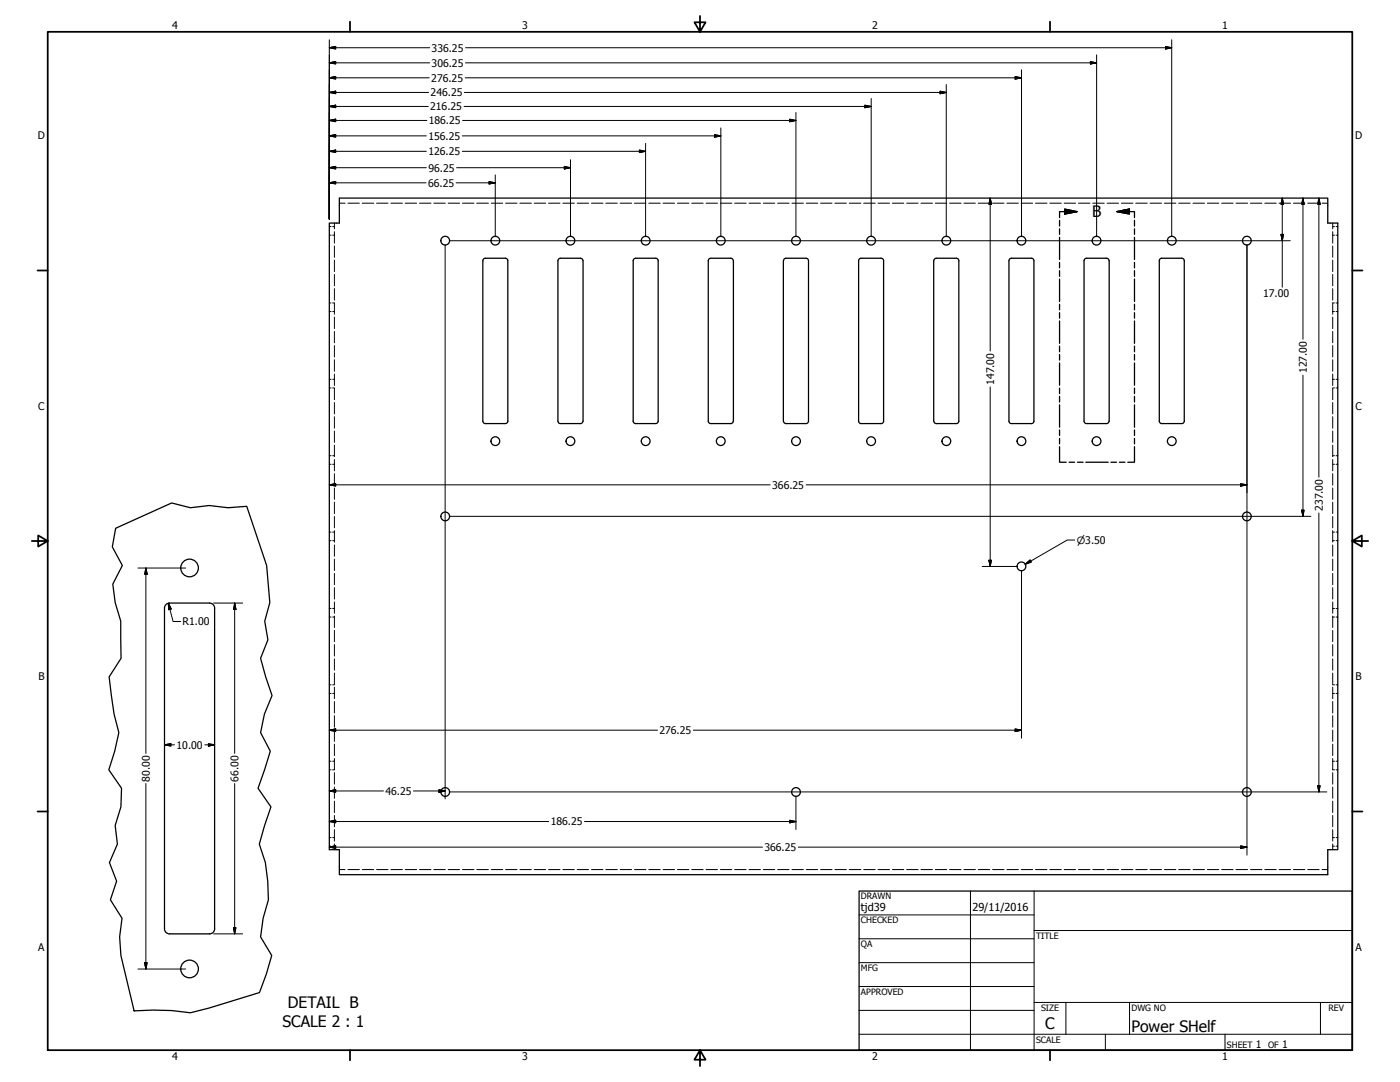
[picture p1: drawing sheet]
<svg xmlns="http://www.w3.org/2000/svg" width="559mm" height="432mm" viewBox="0 0 559 432" stroke-linecap="round" stroke-linejoin="round" font-family="sans-serif">
<!-- layer: Visible (ANSI) -->
<g fill="none" stroke="#000" stroke-width=".51">
<path d="M135.4 79.1h394.6v9.9h4v250.1h-4v10h-394.6v-10h-4v-250.1h4zM193 103.3l.7-.2h8l.7 .2 .3 .8v64l-.3 .6-.7 .3h-8l-.7-.3-.3-.6v-64.1zM223 103.3l.7-.2h8l.7 .2 .3 .8v64l-.3 .6-.7 .3h-8l-.7-.3-.3-.6v-64.1zM253.7 103.1h8M253.7 103.1a.99 .99 0 0 0-1 1v64l.3 .6 .7 .3M261.7 103.1l.7 .2 .3 .8v64l-.3 .6-.7 .3M292.7 104l-.3-.7-.7-.2h-8a.99 .99 0 0 0-1 1v64a.99 .99 0 0 0 1 .9h8l.7-.3 .3-.6M292.7 104.1v64M312.7 104.1v64M312.7 104l.3-.7 .7-.2h8l.7 .2 .3 .8v64l-.3 .6-.7 .3h-8l-.7-.3-.3-.6M343.7 103.1a.99 .99 0 0 0-1 1v64l.3 .6 .7 .3M343.7 103.1h8l.7 .2 .3 .7v64.1l-.3 .6-.7 .3"/>
<path d="M381.7 103.1l.7 .2 .3 .7v64.1l-.3 .6-.7 .3h-8l-.7-.3-.3-.6v-64l.3-.8 .7-.2h8M403 103.3l.7-.2h8l.7 .2 .3 .8v64l-.3 .6-.7 .3h-8l-.7-.3-.3-.6v-64.1zM441.7 103.1l.7 .2 .3 .7M441.7 103.1h-8a.99 .99 0 0 0-1 1v64l.3 .6 .7 .3h8M442.7 104.1v64M463 103.3l.7-.2h8l.7 .2 .3 .8v64l-.3 .6-.7 .3h-8l-.7-.3-.3-.6v-64.1zM253.7 169h8M343.7 169h8M442.7 168.1l-.3 .6-.7 .3M83.7 240.7l1.4 .6 .6 1.4v128l-.6 1.4-1.4 .6M83.7 240.7h-16l-1.5 .6-.5 1.4v128.5l.9 1.2 1.1 .3h16"/>
<circle cx="177.7" cy="96" r="1.75"/>
<circle cx="197.7" cy="96" r="1.75"/>
<circle cx="227.7" cy="96" r="1.75"/>
<circle cx="257.7" cy="96" r="1.75"/>
<circle cx="287.7" cy="96" r="1.75"/>
<circle cx="317.7" cy="96" r="1.75"/>
<circle cx="347.7" cy="96" r="1.75"/>
<circle cx="377.7" cy="96" r="1.75"/>
<circle cx="407.7" cy="96" r="1.75"/>
<circle cx="437.7" cy="96" r="1.75"/>
<circle cx="467.7" cy="96" r="1.75"/>
<circle cx="497.7" cy="96" r="1.75"/>
<circle cx="197.7" cy="176.1" r="1.75"/>
<circle cx="227.7" cy="176.1" r="1.75"/>
<circle cx="257.7" cy="176.1" r="1.75"/>
<circle cx="287.7" cy="176.1" r="1.75"/>
<circle cx="317.7" cy="176.1" r="1.75"/>
<circle cx="347.7" cy="176.1" r="1.75"/>
<circle cx="377.7" cy="176.1" r="1.75"/>
<circle cx="407.7" cy="176.1" r="1.75"/>
<circle cx="437.7" cy="176.1" r="1.75"/>
<circle cx="467.7" cy="176.1" r="1.75"/>
<circle cx="177.7" cy="206.1" r="1.75"/>
<circle cx="497.7" cy="206.1" r="1.75"/>
<circle cx="75.7" cy="226.7" r="3.5"/>
<circle cx="407.7" cy="226" r="1.75"/>
<circle cx="177.7" cy="316.1" r="1.75"/>
<circle cx="317.7" cy="316.1" r="1.75"/>
<circle cx="497.7" cy="316.1" r="1.75"/>
<circle cx="75.7" cy="386.7" r="3.5"/>
</g>
<!-- layer: Hidden (ANSI) -->
<g fill="none" stroke="#000" stroke-width=".4">
<path d="M131.4 90.4h.7M131.4 93.9h.7M132.8 90.4h.7M132.8 93.9h.7M133.5 89v2.3M133.5 92.5v4.5M133.5 98.2v4.5M135.4 81.1h2.3M138.9 81.1h4.5M144.6 81.1h4.6M150.3 81.1h4.6M156 81.1h4.6"/>
<path d="M161.7 81.1h4.6M167.4 81.1h4.6M173.2 81.1h4.5M178.9 81.1h4.6M184.6 81.1h4.6M190.3 81.1h4.6M196.1 81.1h4.6M201.8 81.1h4.6M207.5 81.1h4.6M213.2 81.1h4.6M218.9 81.1h4.6M224.7 81.1h4.5"/>
<path d="M230.4 81.1h4.5M236.1 81.1h4.6M241.8 81.1h4.6M247.5 81.1h4.6M253.2 81.1h4.6M259 81.1h4.5M264.7 81.1h4.5M270.4 81.1h4.6M276.1 81.1h4.6M281.8 81.1h4.6M287.5 81.1h4.6M293.2 81.1h4.6"/>
<path d="M299 81.1h4.5M304.7 81.1h4.5M310.4 81.1h4.6M316.1 81.1h4.6M321.8 81.1h4.6M327.5 81.1h4.6M333.2 81.1h4.6M339 81.1h4.6M344.7 81.1h4.6M350.5 81.1h4.5M356.2 81.1h4.5M361.9 81.1h4.6"/>
<path d="M367.6 81.1h4.6M373.3 81.1h4.6M379 81.1h4.6M384.7 81.1h4.6M390.5 81.1h4.5M396.2 81.1h4.5M401.9 81.1h4.6M407.6 81.1h4.6M413.3 81.1h4.6M419 81.1h4.6M424.8 81.1h4.5M430.5 81.1h4.5"/>
<path d="M436.2 81.1h4.6M441.9 81.1h4.6M447.6 81.1h4.6M453.3 81.1h4.6M459 81.1h4.6M464.8 81.1h4.5M470.5 81.1h4.5M476.2 81.1h4.6M481.9 81.1h4.6M487.6 81.1h4.6M493.3 81.1h4.7M499.1 81.1h4.6"/>
<path d="M504.8 81.1h4.6M510.5 81.1h4.6M516.3 81.1h4.5M522 81.1h4.5M527.7 81.1h2.3M531.9 89v2.3M531.9 92.5v4.5M531.9 98.2v4.5M531.9 90.4h.7M531.9 93.9h.7M533.3 90.4h.7M533.3 93.9h.7"/>
<path d="M133.5 103.8v4.6M133.5 109.5v4.5M133.5 115.2v4.6M531.9 103.8v4.6M531.9 109.5v4.5M531.9 115.2v4.6M131.4 120.9h.7M131.4 124.3h.7M132.8 120.9h.7v4.5M132.8 124.3h.7M133.5 126.6v4.5M133.5 132.3v4.5"/>
<path d="M133.5 137.9v4.6M531.9 126.6v4.5M531.9 132.3v4.5M531.9 137.9v4.6M531.9 124.3h.7M532.6 120.9h-.7v4.5M533.3 120.9h.7M533.3 124.3h.7M131.4 151.4h.7M131.4 154.8h.7M132.8 151.4h.7M132.8 154.8h.7"/>
<path d="M133.5 143.6v4.5M133.5 149.3v4.6M133.5 154.9v4.6M531.9 143.6v4.5M531.9 149.3v4.6M531.9 154.9v4.6M531.9 151.4h.7M531.9 154.8h.7M533.3 151.4h.7M533.3 154.8h.7M133.5 160.7v4.5M133.5 166.3v4.6"/>
<path d="M133.5 172v4.5M133.5 177.7v4.5M531.9 160.7v4.5M531.9 166.3v4.6M531.9 172v4.5M531.9 177.7v4.5M131.4 181.9h.7M131.4 185.3h.7M132.8 181.9h.7M132.8 185.3h.7M133.5 183.4v4.5M133.5 189v4.6"/>
<path d="M133.5 194.8v4.5M531.9 183.4v4.5M531.9 189v4.6M531.9 194.8v4.5M531.9 181.9h.7M531.9 185.3h.7M533.3 181.9h.7M533.3 185.3h.7M131.4 212.3h.7M131.4 215.8h.7M132.8 212.3h.7M132.8 215.8h.7"/>
<path d="M133.5 200.4v4.6M133.5 206.1v4.5M133.5 211.8v4.5M133.5 217.5v4.5M531.9 200.4v4.6M531.9 206.1v4.5M531.9 211.8v4.5M531.9 217.5v4.5M531.9 212.3h.7M531.9 215.8h.7M533.3 212.3h.7M533.3 215.8h.7"/>
<path d="M133.5 223.1v4.6M133.5 228.9v4.5M133.5 234.5v4.6M531.9 223.1v4.6M531.9 228.9v4.5M531.9 234.5v4.6M131.4 242.8h.7M131.4 246.3h.7M132.8 242.8h.7M132.8 246.3h.7M133.5 240.2v4.5M133.5 245.9v4.5"/>
<path d="M133.5 251.6v4.5M133.5 257.2v4.6M531.9 240.2v4.5M531.9 245.9v4.5M531.9 251.6v4.5M531.9 257.2v4.6M531.9 242.8h.7M531.9 246.3h.7M533.3 242.8h.7M533.3 246.3h.7M131.4 273.3h.7M131.4 276.7h.7"/>
<path d="M132.8 273.3h.7M132.8 276.7h.7M133.5 263v4.5M133.5 268.6v4.6M133.5 274.3v4.5M133.5 280v4.5M531.9 263v4.5M531.9 268.6v4.6M531.9 274.3v4.5M531.9 280v4.5M531.9 273.3h.7M531.9 276.7h.7"/>
<path d="M533.3 273.3h.7M533.3 276.7h.7M133.5 285.6v4.6M133.5 291.3v4.5M133.5 297v4.6M531.9 285.6v4.6M531.9 291.3v4.5M531.9 297v4.6M131.4 303.8h.7M131.4 307.2h.7M132.8 303.8h.7M133.5 302.7v4.5h-.7"/>
<path d="M133.5 308.4v4.5M133.5 314.1v4.5M133.5 319.7v4.6M531.9 302.7v4.5h.7M531.9 308.4v4.5M531.9 314.1v4.5M531.9 319.7v4.6M531.9 303.8h.7M533.3 303.8h.7M533.3 307.2h.7M131.4 334.3h.7M131.4 337.7h.7"/>
<path d="M132.8 334.3h.7M132.8 337.7h.7M133.5 325.4v4.5M133.5 331.1v4.6M133.5 336.8v2.3M531.9 325.4v4.5M531.9 331.1v4.6M531.9 336.8v2.3M531.9 334.3h.7M531.9 337.7h.7M533.3 334.3h.7M533.3 337.7h.7"/>
<path d="M135.4 347h2.3M138.9 347h4.5M144.6 347h4.6M150.3 347h4.6M156 347h4.6M161.7 347h4.6M167.4 347h4.6M173.2 347h4.5M178.9 347h4.6M184.6 347h4.6M190.3 347h4.6M196.1 347h4.6"/>
<path d="M201.8 347h4.6M207.5 347h4.6M213.2 347h4.6M218.9 347h4.6M224.7 347h4.5M230.4 347h4.5M236.1 347h4.6M241.8 347h4.6M247.5 347h4.6M253.2 347h4.6M259 347h4.5M264.7 347h4.5"/>
<path d="M270.4 347h4.6M276.1 347h4.6M281.8 347h4.6M287.5 347h4.6M293.2 347h4.6M299 347h4.5M304.7 347h4.5M310.4 347h4.6M316.1 347h4.6M321.8 347h4.6M327.5 347h4.6M333.2 347h4.6"/>
<path d="M339 347h4.6M344.7 347h4.6M350.5 347h4.5M356.2 347h4.5M361.9 347h4.6M367.6 347h4.6M373.3 347h4.6M379 347h4.6M384.7 347h4.6M390.5 347h4.5M396.2 347h4.5M401.9 347h4.6"/>
<path d="M407.6 347h4.6M413.3 347h4.6M419 347h4.6M424.8 347h4.5M430.5 347h4.5M436.2 347h4.6M441.9 347h4.6M447.6 347h4.6M453.3 347h4.6M459 347h4.6M464.8 347h4.5M470.5 347h4.5"/>
<path d="M476.2 347h4.6M481.9 347h4.6M487.6 347h4.6M493.3 347h4.7M499.1 347h4.6M504.8 347h4.6M510.5 347h4.6M516.3 347h4.5M522 347h4.5M527.7 347h2.3"/>
</g>
<!-- layer: Break Line (ANSI) -->
<path d="M46.2 210.8l22.3-10.1 7.5 1.9 7.5-.9 7.5 .9 7.5-.5 7.9 23.6 1.3 14.8-2 7.4 1.2 7.4-2.9 7.4 2 7.4 2.6 7.5-3.1 7.4-1.5 7.4 3.9 7.4-4.9 14.8 5.1 7.4-2.5 7.4-2.1 7.5 2.4 7.3 1 7.5 .2 7.4-2.1 7.4-1 7.4 4.5 7.4-2.2 7.4-2.7 7.4-20.1 6.2-7.5 1.9-7.5-.9-7.5-.2-7.5 .3-5.2-22.1-.5-7.4 .9-7.4-4.6-7.4 2.4-7.4-2.8-7.5 3.2-7.3-.9-7.5 2.3-7.4 .2-7.4-5.1-7.4 2.4-7.4 1.6-7.4-1.9-7.4-1.9-14.9 4.7-7.4-.1-14.8-2.2-7.4-1-7.4 3.8-7.4-4-7.5z" fill="none" stroke="#000" stroke-width=".51"/>
<!-- layer: Detail Boundary (ANSI) -->
<g fill="none" stroke="#000" stroke-width=".51">
<path d="M422.9 87.9v2.3M422.9 91.3v2.2M422.9 94.7v8.9M424.9 83.4l5 1.1-5 .9zM429.9 84.5h-7v2.4M445.8 84.5l5-1.1v2zM445.8 84.5h7v2.4M452.8 87.9v2.3M452.8 91.3v2.2M452.8 94.7v8.9M422.9 104.7v2.2M422.9 108v2.3"/>
<path d="M422.9 111.4v8.9M452.8 104.7v2.2M452.8 108v2.3M452.8 111.4v8.9M422.9 121.4v2.2M422.9 124.8v2.2M422.9 128.1v8.9M422.9 138.1v2.3M452.8 121.4v2.2M452.8 124.8v2.2M452.8 128.1v8.9M452.8 138.1v2.3"/>
<path d="M422.9 141.5v2.2M422.9 144.8v8.9M422.9 154.9v2.2M422.9 158.2v2.3M452.8 141.5v2.2M452.8 144.8v8.9M452.8 154.9v2.2M452.8 158.2v2.3M422.9 178.2v6.3h2.7M422.9 161.5v9M422.9 171.6v2.2M422.9 174.9v2.3"/>
<path d="M452.8 178.2v6.3h-2.6M452.8 161.5v9M452.8 171.6v2.2M452.8 174.9v2.3M426.7 184.5h2.2M430.1 184.5h2.2M433.4 184.5h8.9M443.4 184.5h2.2M446.8 184.5h2.2"/>
</g>
<path d="M424.9 85.4l5-.9zM424.9 83.4l5 1.1-5 .9zM445.8 84.5l5-1.1zM445.8 84.5l5-1.1v2z" fill="#000" stroke="#000" stroke-width=".51"/>
<!-- layer: Border (ANSI) -->
<g fill="none" stroke="#000" stroke-width=".7">
<path d="M19 12.7h520.8v406.4h-520.8zM139.7 8.6v4.1M279.4 6.3v6.4l-2.2-3.8h4.4l-2.2 3.8M419.1 8.6v4.1M15 107.9h4M539.8 107.9h4M12.7 215.9h6.3l-3.8-2.2v4.4l3.8-2.2M539.8 215.9l3.8 2.2v-4.4l-3.8 2.2h6.3M15 323.8h4M539.8 323.8h4M139.7 419.1v4.1M279.4 419.1l2.2 3.8h-4.4l2.2-3.8v6.3"/>
<path d="M419.1 419.1v4.1"/>
</g>
<!-- layer: Title (ANSI) -->
<g fill="none" stroke="#000" stroke-width=".4">
<path d="M387.3 355.6v63.5M412.7 355.6v63.5M342.9 365.1h69.8M342.9 374.6h69.8M412.7 371.3h127.1M342.9 384.2h69.8M342.9 393.7h69.8M342.9 412.7h196.9M342.9 403.2h69.8M412.7 400h127.1M425.4 400v12.7M441.2 412.7v6.4"/>
<path d="M450.8 400v12.7M488.9 412.7v6.4M527 400v12.7"/>
</g>
<path d="M342.9 355.6h196.9v63.5h-196.9z" fill="none" stroke="#000" stroke-width=".51"/>
<!-- layer: Dimension (ANSI) -->
<g fill="none" stroke="#000" stroke-width=".4">
<path d="M131.4 19.1l2.6-.6v1.1zM131.4 15.9v71.5M131.4 19.1h40.1M185.8 19.1h281.9M465.2 18.5l2.5 .6-2.5 .5zM467.7 15.9v78.6M131.4 36.9l2.6-.5v1zM131.4 31.1l2.6-.6v1.1zM131.4 25.1l2.6-.5v.9zM131.4 36.9h39.7M131.4 31.1h39.9M131.4 25.1h40.1"/>
<path d="M185.4 36.9h192.3M185.7 31.1h222M185.8 25.1h251.9M347.7 39.3v55.2M375.2 36.4l2.5 .5-2.5 .5zM377.7 33.7v60.8M405.2 30.5l2.5 .6-2.5 .5zM407.7 27.9v66.6M435.2 24.6l2.5 .5-2.5 .4zM437.7 21.9v72.6M131.4 54.2l2.6-.5v1zM131.4 48.1l2.6-.5v1z"/>
<path d="M131.4 42.5l2.6-.5v1zM131.4 54.2h38.8M131.4 48.1h39M131.4 42.5h39.5M184.5 54.2h103.2M184.7 48.1h133M185.2 42.5h162.5M255.2 59.9l2.5 .5-2.5 .4zM257.7 57.2v37.3M285.2 53.7l2.5 .5-2.5 .5zM287.7 51.1v43.4M315.2 47.6l2.5 .5-2.5 .5z"/>
<path d="M317.7 44.9v49.6M345.2 42l2.5 .5-2.5 .5zM131.4 73l2.6-.5v.9zM131.4 66.9l2.6-.5v1zM131.4 60.4l2.6-.5v.9zM131.4 73h38.7M131.4 66.9h38.8M131.4 60.4h38.8M182.1 73h15.6M182.2 66.9h45.5M184.5 60.4h73.2M195.2 72.5l2.5 .5-2.5 .4z"/>
<path d="M197.7 69.8v24.7M225.2 66.4l2.5 .5-2.5 .5zM227.7 63.8v30.7M395.2 79.1l.5 2.4h-1zM395.2 79.1v61M511.8 79.1l.5 2.4h-1zM511.8 79.1v35.5M520.1 79.1l.4 2.4h-.9zM520.1 79.1v56.3M526.4 79.1l.5 2.4h-.9zM526.4 79.1v111.3M177.7 97.7v221.1"/>
<path d="M179.3 96.1h335.7M497.7 97.7v243.5M511.3 93.5h1l-.5 2.6zM395.2 154.4v71.7M520.1 149.7v56.4M131.4 193.5l2.6-.5v1zM131.4 193.5h176M321.8 193.5h175.9M495.2 193l2.5 .5-2.5 .5zM179.3 206.1h343.9M428.9 215.5h-2.9l-16.8 9.7M519.6 203.6h.9l-.4 2.5z"/>
<path d="M526.4 204.7v111.3M55.1 226.7h19M58.2 226.7l.5 2.5h-1zM58.2 226.7v74M392 226.1h14.1M394.7 223.6h1l-.5 2.5zM407.7 227.6v67M409.2 225.2l2-1.7 .4 .8zM67.2 240.7l1.1 2.3-1 .3zM67.2 240.7l1.9 7.3h3M85.3 240.7h11.5M93.7 240.7l.5 2.5h-1z"/>
<path d="M93.7 240.7v60M65.7 297.2l2.5-.4v1zM65.7 297.2h4M81.7 297.2h4M83.2 296.8l2.5 .4-2.5 .6zM131.4 291.4l2.6-.5v1zM131.4 291.4h131M276.7 291.4h131M405.2 290.9l2.5 .5-2.5 .5zM58.2 312.7v74M93.7 312.7v60M131.4 315.7l2.6-.5v1z"/>
<path d="M131.4 315.7h21.6M165 315.7h12.7M175.2 315.2l2.5 .5-2.5 .5zM179.3 316h350.3M317.7 317.7v13.3M526 313.6h.9l-.5 2.4zM131.4 327.9l2.6-.6v1.1zM131.4 338.1l2.6-.5v1zM131.4 327.9h87.6M131.4 338.1h173M233.3 327.9h84.4M315.2 327.3l2.5 .6-2.5 .5z"/>
<path d="M318.6 338.1h179.1M495.2 337.6l2.5 .5-2.5 .5zM85.3 372.7h11.5M93.2 370.2h1l-.5 2.5zM55.1 386.7h19M57.7 384.2h1l-.5 2.5z"/>
</g>
<g fill="#000" stroke="#000" stroke-width=".4">
<path d="M131.4 19.1l2.6-.6zM131.4 19.1l2.6-.6v1.1zM465.2 19.6l2.5-.5zM465.2 18.5l2.5 .6-2.5 .5zM131.4 36.9l2.6-.5zM131.4 36.9l2.6-.5v1zM131.4 31.1l2.6-.6zM131.4 31.1l2.6-.6v1.1zM131.4 25.1l2.6-.5zM131.4 25.1l2.6-.5v.9zM375.2 37.4l2.5-.5zM375.2 36.4l2.5 .5-2.5 .5z"/>
<path d="M405.2 31.6l2.5-.5zM405.2 30.5l2.5 .6-2.5 .5zM435.2 25.5l2.5-.4zM435.2 24.6l2.5 .5-2.5 .4zM131.4 60.4l2.6-.5zM131.4 60.4l2.6-.5v.9zM131.4 54.2l2.6-.5zM131.4 54.2l2.6-.5v1zM131.4 48.1l2.6-.5zM131.4 48.1l2.6-.5v1zM131.4 42.5l2.6-.5zM131.4 42.5l2.6-.5v1z"/>
<path d="M285.2 54.7l2.5-.5zM285.2 53.7l2.5 .5-2.5 .5zM315.2 48.6l2.5-.5zM315.2 47.6l2.5 .5-2.5 .5zM345.2 43l2.5-.5zM345.2 42l2.5 .5-2.5 .5zM131.4 73l2.6-.5zM131.4 73l2.6-.5v.9zM131.4 66.9l2.6-.5zM131.4 66.9l2.6-.5v1zM195.2 73.4l2.5-.4zM195.2 72.5l2.5 .5-2.5 .4z"/>
<path d="M225.2 67.4l2.5-.5zM225.2 66.4l2.5 .5-2.5 .5zM255.2 60.8l2.5-.4zM255.2 59.9l2.5 .5-2.5 .4zM395.2 79.1l.5 2.4zM395.2 79.1l.5 2.4h-1zM511.3 93.5l.5 2.6zM511.3 93.5h1l-.5 2.6zM511.8 79.1l.5 2.4zM511.8 79.1l.5 2.4h-1zM520.1 79.1l.4 2.4zM520.1 79.1l.4 2.4h-.9z"/>
<path d="M526.4 79.1l.5 2.4zM526.4 79.1l.5 2.4h-.9zM131.4 193.5l2.6-.5zM131.4 193.5l2.6-.5v1zM495.2 194l2.5-.5zM495.2 193l2.5 .5-2.5 .5zM519.6 203.6l.5 2.5zM519.6 203.6h.9l-.4 2.5zM58.2 226.7l.5 2.5zM58.2 226.7l.5 2.5h-1zM394.7 223.6l.5 2.5zM394.7 223.6h1l-.5 2.5z"/>
<path d="M409.2 225.2l2-1.7zM409.2 225.2l2-1.7 .4 .8zM67.2 240.7l1.1 2.3zM67.2 240.7l1.1 2.3-1 .3zM93.7 240.7l.5 2.5zM93.7 240.7l.5 2.5h-1zM65.7 297.2l2.5-.4zM65.7 297.2l2.5-.4v1zM83.2 297.8l2.5-.6zM83.2 296.8l2.5 .4-2.5 .6zM131.4 291.4l2.6-.5zM131.4 291.4l2.6-.5v1z"/>
<path d="M405.2 291.9l2.5-.5zM405.2 290.9l2.5 .5-2.5 .5zM131.4 315.7l2.6-.5zM131.4 315.7l2.6-.5v1zM175.2 316.2l2.5-.5zM175.2 315.2l2.5 .5-2.5 .5zM526 313.6l.4 2.4zM526 313.6h.9l-.5 2.4zM131.4 327.9l2.6-.6zM131.4 327.9l2.6-.6v1.1zM131.4 338.1l2.6-.5zM131.4 338.1l2.6-.5v1z"/>
<path d="M315.2 328.4l2.5-.5zM315.2 327.3l2.5 .6-2.5 .5zM495.2 338.6l2.5-.5zM495.2 337.6l2.5 .5-2.5 .5zM93.2 370.2l.5 2.5zM93.2 370.2h1l-.5 2.5zM57.7 384.2l.5 2.5zM57.7 384.2h1l-.5 2.5z"/>
</g>
<g font-size="6.3">
<text x="436" y="86.7">B</text>
<text x="114.9" y="402.4">DETAIL B</text>
<text x="112.7" y="410">SCALE 2 : 1</text>
<text x="417.2" y="410.6">C</text>
<text x="451.6" y="411.9">Power SHelf</text>
</g>
<g font-size="4.4">
<text x="343.7" y="363.5">tjd39</text>
<text x="388.1" y="363.7">29/11/2016</text>
</g>
<g font-size="4.2">
<text x="68.7" y="11.7">4</text>
<text x="208.4" y="11.7">3</text>
<text x="348.1" y="11.7">2</text>
<text x="487.8" y="11.7">1</text>
<text x="172.3" y="20.6">336.25</text>
<text x="172.3" y="26.6">306.25</text>
<text x="172.1" y="32.6">276.25</text>
<text x="171.9" y="38.4">246.25</text>
<text x="171.7" y="44">216.25</text>
<text x="171.1" y="49.6">186.25</text>
<text x="15.1" y="55.5">D</text>
<text x="171" y="55.8">156.25</text>
<text x="540.9" y="55.5">D</text>
<text x="171" y="61.9">126.25</text>
<text x="171" y="68.5">96.25</text>
<text x="170.9" y="74.5">66.25</text>
<text x="504.2" y="118.6">17.00</text>
<text x="521.6" y="148.9" transform="rotate(-90 521.6 148.9)">127.00</text>
<text x="396.7" y="153.6" transform="rotate(-90 396.7 153.6)">147.00</text>
<text x="15.2" y="163.4">C</text>
<text x="541" y="163.4">C</text>
<text x="308.2" y="195">366.25</text>
<text x="527.9" y="203.9" transform="rotate(-90 527.9 203.9)">237.00</text>
<text x="72.9" y="249.6">R1.00</text>
<text x="15.3" y="271.4">B</text>
<text x="541.1" y="271.4">B</text>
<text x="263.2" y="292.9">276.25</text>
<text x="70.5" y="298.8">10.00</text>
<text x="59.8" y="311.9" transform="rotate(-90 59.8 311.9)">80.00</text>
<text x="95.2" y="311.9" transform="rotate(-90 95.2 311.9)">66.00</text>
<text x="153.9" y="317.2">46.25</text>
<text x="219.8" y="329.4">186.25</text>
<text x="305.1" y="339.6">366.25</text>
<text x="15.2" y="379.3">A</text>
<text x="541" y="379.3">A</text>
<text x="501.3" y="418.3">1</text>
<text x="511.8" y="418.3">1</text>
<text x="68.7" y="423.2">4</text>
<text x="208.4" y="423.2">3</text>
<text x="348.1" y="423.2">2</text>
<text x="487.8" y="423.2">1</text>
</g>
<text font-size="4" x="429.8" y="217">⌀3.50</text>
<g font-size="3.5">
<text x="343.7" y="358.9">DRAWN</text>
<text x="343.7" y="368.5">CHECKED</text>
<text x="413.5" y="374.6">TITLE</text>
<text x="343.7" y="378">QA</text>
<text x="343.7" y="387.5">MFG</text>
<text x="343.7" y="397.1">APPROVED</text>
<text x="415.5" y="403.4">SIZE</text>
<text x="451.6" y="403.4">DWG NO</text>
<text x="530.3" y="403.4">REV</text>
<text x="413.5" y="416.1">SCALE</text>
<text x="489.7" y="418.3">SHEET</text>
<text x="506.2" y="418.3">OF</text>
</g>
</svg>
